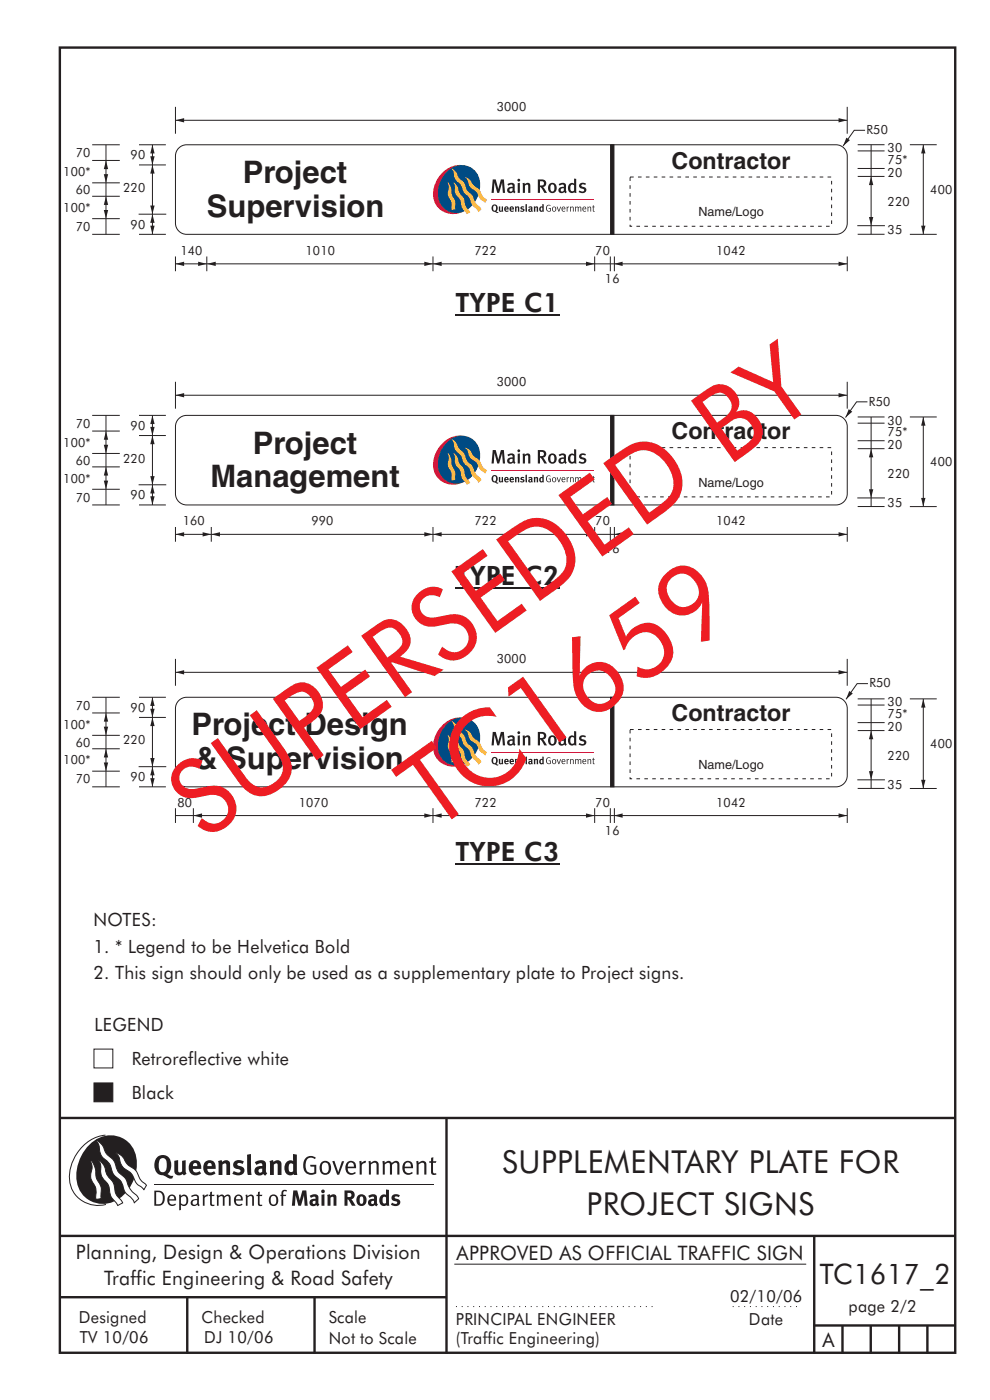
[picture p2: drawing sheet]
<svg xmlns="http://www.w3.org/2000/svg" width="210mm" height="297mm" viewBox="0 0 210 297" stroke-linecap="round" stroke-linejoin="round" font-family="sans-serif">
<path d="M96.6 66.9h22.1" fill="none" stroke="#231f20" stroke-width=".26"/>
<g fill="none" stroke="#231f20" stroke-width=".51">
<path d="M12.7 10.1h189.9v276.9h-189.9zM12.7 237.2h190M94.7 237.1v50.1M12.7 262.2h190.1M12.7 275.2h82M39.7 275.2v12M66.7 275.2v12M172.7 262.2v25M172.5 281.2h30M178.7 281.2v6M184.7 281.2v6M190.7 281.2v6"/>
<path d="M196.7 281.2v6"/>
</g>
<path d="M96.7 277.2h41.8M155.4 277.2h14" fill="none" stroke="#231f20" stroke-width=".21" stroke-dasharray=".2 1" stroke-linecap="butt"/>
<path d="M96.4 268.2h74.6" fill="none" stroke="#231f20" stroke-width=".21"/>
<g fill="#231f20">
<path d="M64.9 245.6a1.61 1.61 0 0 1 2.1 0l-.2 .3a1.17 1.17 0 0 0-1.4-.2 1.17 1.17 0 0 0-.6 1.3 1.42 1.42 0 0 0 1.2 1.8l.7-.1v-1.2h-.8l-.1-.4h1.3v1.8a1.82 1.82 0 0 1-2.2 0 1.82 1.82 0 0 1-.6-2.1l.2-.7z" fill-rule="evenodd"/>
<path d="M68.2 246.5a1.77 1.77 0 0 0 .4 2.7 1.39 1.39 0 0 0 1.4-.5 1.39 1.39 0 0 0 .2-1.5 1.19 1.19 0 0 0-2-.7zM68.5 246.8a.83 .83 0 0 1 1 .1 .83 .83 0 0 1 .2 .9 .75 .75 0 0 1-.6 1.1 .75 .75 0 0 1-.8-.9v-.9z" fill-rule="evenodd"/>
<path d="M70.5 246.3h.4l.8 2.4 .8-2.4h.5l-1.1 2.9h-.4z" fill-rule="evenodd"/>
<path d="M73.6 246.7a1.74 1.74 0 0 0 .5 2.5l.9-.1 .5-.2-.2-.3a.89 .89 0 0 1-1.1 .2 .89 .89 0 0 1-.4-1h1.7a1.15 1.15 0 0 0-.4-1.4 1.15 1.15 0 0 0-1.5 .3zM74 246.8a.67 .67 0 0 1 .8-.1 .67 .67 0 0 1 .3 .8h-1.3z" fill-rule="evenodd"/>
<path d="M76.2 246.4l.4-.1 .1 .4 .5-.4h.5l-.2 .5a.61 .61 0 0 0-.8 .6v1.8h-.4z" fill-rule="evenodd"/>
<path d="M78.1 246.4l.5-.1 .1 .4a.89 .89 0 0 1 .9-.4 .89 .89 0 0 1 .7 .7v2.2h-.4v-2.2l-.1-.2-.3-.1-.8 .3v2.2h-.4z" fill-rule="evenodd"/>
<path d="M81.1 246.4l.4-.1 .1 .4a.83 .83 0 0 1 .8-.4 .83 .83 0 0 1 .7 .4 .86 .86 0 0 1 .9-.4 .86 .86 0 0 1 .7 .7v2.2h-.4l-.1-2.4a.5 .5 0 0 0-.8 .1l-.2 .2v2.1h-.5v-2.3l-.4-.2-.7 .3v2.2h-.4z" fill-rule="evenodd"/>
<path d="M85.7 246.7a1.74 1.74 0 0 0 .5 2.5l.9-.1 .5-.2-.2-.3a.89 .89 0 0 1-1.1 .2 .89 .89 0 0 1-.4-1h1.7a1.15 1.15 0 0 0-.5-1.4 1.15 1.15 0 0 0-1.4 .3zM86 246.8a.67 .67 0 0 1 .9-.1 .67 .67 0 0 1 .3 .8h-1.3z" fill-rule="evenodd"/>
<path d="M88.3 246.4l.4-.1 .1 .4a.89 .89 0 0 1 .9-.4 .89 .89 0 0 1 .7 .7v2.2h-.4v-2.2l-.1-.2-.3-.1-.8 .3v2.2h-.4z" fill-rule="evenodd"/>
<path d="M91.5 245.6l.4-.1v.8h.7l-.2 .4h-.5v2.1l.1 .1h.5l.1 .3a.71 .71 0 0 1-1.2-.6v-1.9h-.3v-.4h.3z" fill-rule="evenodd"/>
<path d="M37 246.3l.8-.2v2a.46 .46 0 0 0 .2 .6 .46 .46 0 0 0 .6-.2v-2.2l.8-.2v2.4l.2 .5-.6 .3-.2-.3a1.03 1.03 0 0 1-1.2 .3 1.03 1.03 0 0 1-.6-1.1z" fill-rule="evenodd"/>
<path d="M40.4 246.5a1.64 1.64 0 0 0 0 2.3 1.64 1.64 0 0 0 2.3 .1l-.4-.4a.78 .78 0 0 1-.9 .2 .78 .78 0 0 1-.5-.7h1.8a1.37 1.37 0 0 0-.6-1.7 1.37 1.37 0 0 0-1.7 .2zM41 246.9a.48 .48 0 0 1 .7-.1 .48 .48 0 0 1 .2 .6h-1z" fill-rule="evenodd"/>
<path d="M43.5 246.5a1.65 1.65 0 0 0-.2 2 1.65 1.65 0 0 0 1.9 .7l.5-.3-.3-.4a.78 .78 0 0 1-.9 .3 .78 .78 0 0 1-.5-.8h1.8a1.37 1.37 0 0 0-.6-1.7 1.37 1.37 0 0 0-1.7 .2zM44.1 246.9a.48 .48 0 0 1 .6-.1 .48 .48 0 0 1 .2 .6h-.9z" fill-rule="evenodd"/>
<path d="M46.3 246.3l.7-.2 .1 .4a.95 .95 0 0 1 1-.3 .95 .95 0 0 1 .7 .8v2.3h-.8v-2.3l-.3-.2-.5 .3v2.2h-.8z" fill-rule="evenodd"/>
<path d="M49.7 246.5a1.73 1.73 0 0 1 2-.1l-.2 .5-.6-.2a.42 .42 0 0 0-.6 .3l.2 .2a1.23 1.23 0 0 1 1.4 1.1 1.47 1.47 0 0 1-2.3 .9l-.3-.2 .3-.6 .7 .3a.47 .47 0 0 0 .7-.3 .87 .87 0 0 0-1-.5l-.4-.2-.1-.4z" fill-rule="evenodd"/>
<path d="M54.1 246.5l.3 .6 .3-.2a.62 .62 0 0 1 .9 .1v.4a1.21 1.21 0 0 0-1.3 .3 1.21 1.21 0 0 0-.2 1.3 1.19 1.19 0 0 0 1.7 0l.5 .4 .4-.5-.3-.3v-1.4a.96 .96 0 0 0-1.3-1.1zM55 248l.6-.1v.7a.43 .43 0 0 1-.6 .1 .43 .43 0 0 1 0-.7z" fill-rule="evenodd"/>
<path d="M57.2 246.3l.7-.2 .1 .4a.95 .95 0 0 1 1-.3 .95 .95 0 0 1 .7 .8v2.3h-.8v-2.3l-.3-.2-.5 .3v2.2h-.8z" fill-rule="evenodd"/>
<path d="M62.2 244.8v1.5a1.29 1.29 0 0 0-1.4 .2 1.29 1.29 0 0 0-.5 1.3 1.24 1.24 0 0 0 .5 1.3 1.24 1.24 0 0 0 1.5 0l.1 .2h.7l-.1-4.4zM61.5 246.9l.4-.1 .3 .2v1.5l-.3 .1a.48 .48 0 0 1-.6-.4 1.52 1.52 0 0 1 .2-1.3z" fill-rule="evenodd"/>
<path d="M52.4 245l.8-.2 .2 4.5h-.8l-.1-.2z" fill-rule="evenodd"/>
</g>
<path d="M22.4 240.8a9 9 0 0 0-7.4 10.9 6.2 6.2 0 0 0 7.5 3.8M32.7 251.4h59.4" fill="none" stroke="#231f20" stroke-width=".21"/>
<path d="M19.1 242.7a5.7 5.7 0 0 1 6.5-1.4 5.7 5.7 0 0 1 3.4 5.7 8.6 8.6 0 0 1-6.2 8.3 5.7 5.7 0 0 1-6.5-7 9.9 9.9 0 0 1 2.8-5.6z" fill-rule="evenodd" fill="#231f20"/>
<path d="M24.4 244.5a3.1 3.1 0 0 1 2.3 2.2l.8 .7a3.2 3.2 0 0 1 2 2.4l.4 .6 1.2 1.1-.6 .9-.2-.3a3.5 3.5 0 0 1-1.9-2.1 3.8 3.8 0 0 0-2.1-2.2 3.5 3.5 0 0 1-1-2.2zM20.4 241.9a3.4 3.4 0 0 1 1.9 2.4l.7 .9a3.3 3.3 0 0 1 1.7 2.6 4.4 4.4 0 0 0 1.7 2l.3 .3a6.1 6.1 0 0 0 2.5 3.7l.2 .5-.9 .9a6.1 6.1 0 0 0-1.9-2.3l-.4-.7a3.6 3.6 0 0 0-1.9-2.8l-.6-1a3.6 3.6 0 0 0-1.9-2.8 3.7 3.7 0 0 1-.8-2.4zM21 246.1a3.4 3.4 0 0 1 1.5 2.7l.6 1a3.8 3.8 0 0 1 1.4 3.1l.3 .7 1.2 1.6-1 .5-.5-.7a3.2 3.2 0 0 1-1.3-2.8 4.3 4.3 0 0 0-1.4-2.2 4.7 4.7 0 0 1-.5-3zM19.2 246.1a5.1 5.1 0 0 1 1.2 3.7l.3 .7a3.1 3.1 0 0 1 .7 2.9l.1 .9-1.1 .2-.1-.8a3.5 3.5 0 0 0-.9-3.3 3.6 3.6 0 0 1 .1-2.5z" fill-rule="evenodd" fill="#fff" stroke="#231f20" stroke-width=".21"/>
<g fill="#231f20">
<path d="M33.4 245.5a2.51 2.51 0 0 0 .4 3.7l.8 .1a2.78 2.78 0 0 0 2 .7l.2-.6h-.6l-.7-.3a2.56 2.56 0 0 0 0-3.8 1.83 1.83 0 0 0-2.1 .2zM34 245.8a.87 .87 0 0 1 1 .1 .87 .87 0 0 1 .4 .9v.4a1.17 1.17 0 0 1-.9 1.5l-.3-.1a2.38 2.38 0 0 1-.2-2.8z" fill-rule="evenodd"/>
<path d="M33.1 252.9v2.6a1.12 1.12 0 0 0 1.2-.3 1.12 1.12 0 0 0 .2-1.2l-.1-.5-.3-.5zM32.7 252.6h1.1a1.67 1.67 0 0 1 1.2 1.6 1.67 1.67 0 0 1-1.3 1.6h-1zM36.1 253.9l-.2 .5h1.1a.55 .55 0 0 0-.3-.6 .55 .55 0 0 0-.6 .1zM35.8 253.7a.95 .95 0 0 1 1.2-.1 .95 .95 0 0 1 .4 1.1h-1.5a.72 .72 0 0 0 .4 .8 .72 .72 0 0 0 .9-.2l.1 .3a1.15 1.15 0 0 1-1.5 0 1.15 1.15 0 0 1-.2-1.5zM38.4 254.1v1.1a.7 .7 0 0 0 .9 .2 .7 .7 0 0 0 .2-.9 .61 .61 0 0 0-.4-.7 .61 .61 0 0 0-.7 .3zM38 253.5l.3-.1 .1 .4a.95 .95 0 0 1 1.2-.2 .95 .95 0 0 1 .3 1.2 .92 .92 0 0 1-.5 .9 .92 .92 0 0 1-1-.1v1.1l-.4 .1zM40.9 254.8a.5 .5 0 0 0 .2 .8 .5 .5 0 0 0 .7-.4v-.6zM40.5 253.7a1 1 0 0 1 1.7 .3v1.4l.2 .2-.2 .3-.3-.4a.78 .78 0 0 1-1.4 0 .78 .78 0 0 1 .8-1.1h.5a.58 .58 0 0 0-.3-.7 .58 .58 0 0 0-.7 .2zM43 253.5l.3-.1 .1 .4 .3-.3 .5-.1-.2 .4a.52 .52 0 0 0-.6 .5v1.5h-.4zM44.6 252.9l.4-.1-.1 .7h.6l-.1 .2h-.5v1.5a.35 .35 0 0 0 .6 .3v.3a.57 .57 0 0 1-.6 .1 .57 .57 0 0 1-.3-.6v-1.6h-.3v-.2h.3zM45.9 253.5l.4-.1 .1 .4 .2-.2a.64 .64 0 0 1 1 .2 .7 .7 0 0 1 .8-.4 .7 .7 0 0 1 .5 .6v1.8h-.4v-1.7l-.2-.4-.7 .4v1.7h-.3v-1.7a.38 .38 0 0 0-.3-.4 .38 .38 0 0 0-.5 .2l-.1 .2v1.7h-.4zM50.2 253.9l-.2 .5h1.1a.55 .55 0 0 0-.2-.6 .55 .55 0 0 0-.7 .1zM49.9 253.7a.95 .95 0 0 1 1.2-.1 .95 .95 0 0 1 .4 1.1h-1.5a.72 .72 0 0 0 .4 .8 .72 .72 0 0 0 .9-.2l.1 .3a1.15 1.15 0 0 1-1.5 0 1.15 1.15 0 0 1-.2-1.5zM52.1 253.5l.3-.1 .1 .4a.72 .72 0 0 1 .8-.4 .72 .72 0 0 1 .6 .6v1.8h-.4v-1.6a.45 .45 0 0 0-.3-.5 .45 .45 0 0 0-.5 .2l-.2 .2v1.7h-.3zM54.7 252.9l.4-.1v.7h.6l-.1 .2h-.5v1.5a.35 .35 0 0 0 .5 .3v.3a.57 .57 0 0 1-.6 .1 .57 .57 0 0 1-.3-.6v-1.6h-.3v-.2h.3zM57.6 253.8l-.2 .8a.65 .65 0 0 0 .3 .8 .65 .65 0 0 0 .8-.2l.1-.1a.93 .93 0 0 0-.7-1.4zM57.3 253.7a1.12 1.12 0 0 1 1.4 0 1.12 1.12 0 0 1 .2 1.5 1.01 1.01 0 0 1-1.2 .6 1.01 1.01 0 0 1-.7-1.2zM59.9 252.6l.5-.2 .5 .1-.2 .3-.3-.1-.3 .2v.6h.6l-.1 .2h-.5v2.1h-.4v-2.1h-.2v-.2h.2zM62.2 252.5l-.3 3.3h.7l.1-2.3 .6 2.3h.5l.7-2.3 .1 2.3h.7l-.3-3.3h-.9l-.5 2.2-.5-2.2zM65.7 253.7l.3 .4a.51 .51 0 0 1 .5-.3 .51 .51 0 0 1 .4 .4v.1a.88 .88 0 0 0-1.1 .3 .88 .88 0 0 0 .2 1.2 .9 .9 0 0 0 1.1-.2l.3 .3 .4-.4-.3-.3v-1a.87 .87 0 0 0-.4-.9 .87 .87 0 0 0-1 .2zM66.4 254.8l.5-.1v.6l-.1 .1h-.3l-.2-.2zM68.2 253.4v2.4h.6v-2.5zM68.1 252.7a.4 .4 0 0 0 .8 0 .4 .4 0 0 0-.8 0zM69.4 253.5l.1 2.3h.6v-1.7a.33 .33 0 0 1 .4-.2 .33 .33 0 0 1 .2 .3v1.6h.7v-1.8a.75 .75 0 0 0-.6-.6 .75 .75 0 0 0-.8 .2v-.3zM73.1 252.5v3.3h.6v-1.4l.3 .3 .7 1.1h.7l-.9-1.4a.94 .94 0 0 0 .7-1 .94 .94 0 0 0-.9-.9zM73.7 253.1a.51 .51 0 0 1 .7 .1 .51 .51 0 0 1-.1 .7h-.6zM75.9 253.7a1.19 1.19 0 0 0-.1 1.7 1.19 1.19 0 0 0 1.7 0 1.19 1.19 0 0 0 0-1.6 1.19 1.19 0 0 0-1.6-.1zM76.5 253.9l.2-.1a.99 .99 0 0 1 0 1.6 1.06 1.06 0 0 1-.2-1.5zM78.1 253.7l.3 .4a.51 .51 0 0 1 .5-.3 .51 .51 0 0 1 .4 .4v.1a.88 .88 0 0 0-1.1 .3 .88 .88 0 0 0 .2 1.2 .9 .9 0 0 0 1.1-.2l.3 .3 .4-.4-.2-.3v-1a.87 .87 0 0 0-.5-.9 .87 .87 0 0 0-1 .2zM78.9 254.8l.4-.1v.6l-.1 .1h-.3l-.2-.2zM81.9 252.3v1.2a1.2 1.2 0 0 0-1.4 .6 1.2 1.2 0 0 0 .2 1.4l.5 .3 .8-.1v.1h.6l-.1-3.4zM81.4 253.9l.5 .1-.1 1.2a.46 .46 0 0 1-.5 0 .46 .46 0 0 1-.2-.6zM83.3 253.5a.79 .79 0 0 0-.2 1 .79 .79 0 0 0 1 .4 .33 .33 0 0 1 0 .5 .33 .33 0 0 1-.5-.1l-.5-.2-.2 .5a1.15 1.15 0 0 0 1.2 .3 1.15 1.15 0 0 0 .8-1 1.49 1.49 0 0 0-1.2-.8 .4 .4 0 0 1 .3-.3 .4 .4 0 0 1 .4 .1l.2 .1 .2-.4a1.47 1.47 0 0 0-1.5-.1z" fill-rule="evenodd"/>
</g>
<path d="M19.9 222.6h4v4h-4z" fill-rule="evenodd" fill="#fff" stroke="#231f20" stroke-width=".21"/>
<path d="M19.9 229.7h4v4h-4z" fill-rule="evenodd" fill="#231f20" stroke="#231f20" stroke-width=".21"/>
<path d="M96.6 124.8h22.1M96.6 183.2h22.1" fill="none" stroke="#231f20" stroke-width=".26"/>
<path d="M37.2 22.7v5.7M37.2 25.5h142.5M179.7 22.7v5.7" fill="none" stroke="#231f20" stroke-width=".21"/>
<g fill="#231f20">
<path d="M37.2 25.5l1.9-.4v.9z"/>
<path d="M177.9 25.1l1.8 .4-1.8 .5z"/>
</g>
<path d="M37.2 56h6.7M37.2 54.4v3.1" fill="none" stroke="#231f20" stroke-width=".21"/>
<g fill="#231f20">
<path d="M42 55.5l1.9 .5-1.9 .4z"/>
<path d="M37.2 56l1.9-.5v.9z"/>
</g>
<path d="M43.9 54.4v3.1" fill="none" stroke="#231f20" stroke-width=".21"/>
<path d="M37.7 31.6a2.37 2.37 0 0 1 1.9-.9h137.7a2.38 2.38 0 0 1 2.4 2.4v14.2a2.38 2.38 0 0 1-2.4 2.4h-137.7a2.38 2.38 0 0 1-2.4-2.4v-14.2l.1-.6z" fill-rule="evenodd" fill="#fff" stroke="#231f20" stroke-width=".21"/>
<path d="M93.6 36.9a4.6 4.6 0 0 1 7.8 .7 6.1 6.1 0 0 1-5.2 7.8 4.3 4.3 0 0 1-4.1-6l.9-1.7z" fill-rule="evenodd" fill="#cd0d40"/>
<path d="M94.6 36.6a4 4 0 0 1 4.8-1.3 4 4 0 0 1 2.5 4.3 5.6 5.6 0 0 1-5.4 5.6 4.1 4.1 0 0 1-3.5-5.4 6.9 6.9 0 0 1 1.6-3.2z" fill-rule="evenodd" fill="#004b84"/>
<path d="M98.7 37.6a2.55 2.55 0 0 1 1.7 1.7l.3 .2a2.6 2.6 0 0 1 1.6 1.9l1 1-.4 .7-.1-.1a2.92 2.92 0 0 1-1.5-2l-.5-.5a2.76 2.76 0 0 1-1.7-2.4zM95.8 35.8a2.83 2.83 0 0 1 1.5 1.9l.2 .3a2.61 2.61 0 0 1 1.4 2l.4 .6a2.83 2.83 0 0 1 1.4 2.1l1.4 1.7-.6 .6-.5-.7a2.6 2.6 0 0 1-1.3-2.1l-.4-.6a2.58 2.58 0 0 1-1.4-2l-.4-.6a2.8 2.8 0 0 1-1.3-2.6zM95 38.7a3.5 3.5 0 0 1 .8 2.6l.2 .3a2.58 2.58 0 0 1 .5 2.4l.1 .4-.8 .1-.1-.4a2.47 2.47 0 0 0-.5-2.3l-.2-.7a4.2 4.2 0 0 0 0-2.4zM96.2 38.7a2.77 2.77 0 0 1 1.2 2.1l.2 .3a2.6 2.6 0 0 1 1 2.3l.3 .6 .8 1-.7 .4-.2-.4a2.59 2.59 0 0 1-1.1-2.2l-.3-.7a2.29 2.29 0 0 1-.9-2.3z" fill-rule="evenodd" fill="#fcb828"/>
<path d="M104.3 42.3h21.8" fill="none" stroke="#cd0d40" stroke-width=".21"/>
<g fill="#231f20">
<path d="M104.5 38.1h.7l.5 2.1 .6-2.1h.6l.2 2.8h-.4l-.2-2.2-.6 2.2h-.4l-.6-2.2-.2 2.2h-.4z" fill-rule="evenodd"/>
<path d="M108.1 40.1l.6-.2v.5l-.2 .2h-.3zM107.6 39.1l.2 .3 .8-.2 .1 .4a.81 .81 0 0 0-.9 .2 .81 .81 0 0 0-.1 1l.6 .2 .5-.3 .3 .3 .3-.3-.2-.2v-.9a.75 .75 0 0 0-.4-.8 .75 .75 0 0 0-.9 .1z" fill-rule="evenodd"/>
<path d="M109.7 38.2a.3 .3 0 0 1 .6 0 .3 .3 0 0 1-.6 0zM109.8 38.9l.5-.1v2.1h-.5z" fill-rule="evenodd"/>
<path d="M110.8 38.9l.4-.1 .1 .3 .4-.3a.55 .55 0 0 1 .8 .6v1.5h-.5v-1.6l-.2-.1-.4 .2v1.5h-.5z" fill-rule="evenodd"/>
<path d="M114.5 38.5h.6a.52 .52 0 0 1 .2 .7 .52 .52 0 0 1-.8 .1zM114.1 38.1v2.8h.4v-1.2l.4 .2 .6 1h.5l-.8-1.2a.81 .81 0 0 0 .7-.9 .81 .81 0 0 0-1-.7z" fill-rule="evenodd"/>
<path d="M117 39.2l.2-.1a.88 .88 0 0 1 0 1.5l-.3-.1-.1-.3v-.7zM116.6 39a1.07 1.07 0 0 0-.3 1.4 1.07 1.07 0 0 0 1.4 .4 1.07 1.07 0 0 0 .3-1.5 1.07 1.07 0 0 0-1.4-.3z" fill-rule="evenodd"/>
<path d="M119 40.1l.6-.2v.5l-.2 .2h-.3zM118.5 39.1l.2 .3 .8-.2 .1 .4a.81 .81 0 0 0-.9 .2 .81 .81 0 0 0-.1 1l.5 .2 .6-.3 .3 .3 .2-.3-.1-.2v-.9a.75 .75 0 0 0-.4-.8 .75 .75 0 0 0-.9 .1z" fill-rule="evenodd"/>
<path d="M123 38.9l.6-.1 .7 .1-.2 .4-.5-.2-.2 .1v.3l.2 .1a.72 .72 0 0 1 .8 .9 .72 .72 0 0 1-1.1 .4l-.6-.2 .2-.3 .9 .2 .1-.4-.3-.1a.64 .64 0 0 1-.7-.4 .64 .64 0 0 1 .1-.8z" fill-rule="evenodd"/>
<path d="M121.2 39.2l.6 .1v1.1l-.2 .2a.4 .4 0 0 1-.6-.4v-.6zM121.8 37.9v1.1l-.1-.1a.87 .87 0 0 0-.9 .1 .87 .87 0 0 0-.3 .9 .85 .85 0 0 0 .3 .9 .85 .85 0 0 0 1 0l.1 .1h.4l-.1-2.9z" fill-rule="evenodd"/>
<path d="M116.1 43.6l.3-.2 .4 .2-.1 .1a.57 .57 0 0 0-.7 .3 .57 .57 0 0 0 .3 .7h.4v-.4h-.3v-.2h.4v.7a.73 .73 0 0 1-.9-.2 .73 .73 0 0 1 .2-1z" fill-rule="evenodd"/>
<path d="M117.1 44.4a.5 .5 0 0 0 1 0 .5 .5 0 0 0-1 0zM117.4 44a.36 .36 0 0 1 .4 .4 .36 .36 0 0 1-.5 .3z" fill-rule="evenodd"/>
<path d="M118.1 43.8h.2l.2 .9 .3-.9h.2l-.4 1.1h-.1z" fill-rule="evenodd"/>
<path d="M119.2 44a.53 .53 0 0 0 0 .7 .53 .53 0 0 0 .7 .1l-.4-.1-.2-.3h.6a.42 .42 0 0 0-.1-.5 .42 .42 0 0 0-.6 .1zM119.4 44h.2l.2 .3h-.5z" fill-rule="evenodd"/>
<path d="M120.2 43.9l.1-.1 .1 .2 .3-.2-.3 .3v.8h-.2z" fill-rule="evenodd"/>
<path d="M120.9 43.9l.1-.1 .1 .2 .3-.2 .3 .2v.9h-.2v-.8l-.1-.1-.3 .1v.8h-.2z" fill-rule="evenodd"/>
<path d="M122 43.9l.1-.1 .1 .2 .3-.2 .2 .2 .5-.1 .1 1h-.2v-.8l-.1-.1-.3 .1v.8h-.1v-.8l-.2-.1-.2 .1v.8h-.2z" fill-rule="evenodd"/>
<path d="M123.7 44a.53 .53 0 0 0-.1 .7 .53 .53 0 0 0 .7 .1l-.4-.1-.2-.3h.7a.42 .42 0 0 0-.2-.5 .42 .42 0 0 0-.5 .1zM123.8 44h.3l.1 .3h-.5z" fill-rule="evenodd"/>
<path d="M124.6 43.9l.2-.1v.2l.3-.2 .3 .2v.9h-.2v-.8l-.1-.1-.3 .1v.8h-.2z" fill-rule="evenodd"/>
<path d="M125.8 43.6l.1-.1v.3h.3l-.3 .2v.6l.2 .2v.1l-.3-.1v-.8h-.2z" fill-rule="evenodd"/>
<path d="M104.4 43.6a.87 .87 0 0 0-.1 .9 .87 .87 0 0 0 .8 .5l.6 .2v-.2l-.4-.2a.79 .79 0 0 0 .3-.9 .79 .79 0 0 0-1-.5zM104.8 43.6a.53 .53 0 0 1 .5 .5 .53 .53 0 0 1-.5 .6l-.2-.5z" fill-rule="evenodd"/>
<path d="M105.8 43.8h.3l.1 .9 .2-.1v-.8h.3l.1 1a.79 .79 0 0 1-1-.1z" fill-rule="evenodd"/>
<path d="M107.1 43.9a.6 .6 0 0 0 0 .9 .6 .6 0 0 0 .8 0l-.1-.2-.4 .1-.1-.3h.6a.51 .51 0 0 0-.2-.5 .51 .51 0 0 0-.6 0zM107.3 44h.2l.1 .2h-.3z" fill-rule="evenodd"/>
<path d="M108.2 43.9a.6 .6 0 0 0 0 .9 .6 .6 0 0 0 .8 0l-.1-.2-.4 .1-.1-.3h.6a.51 .51 0 0 0-.2-.5 .51 .51 0 0 0-.6 0zM108.4 44h.2l.1 .2h-.3z" fill-rule="evenodd"/>
<path d="M109.2 43.8h.3v.1a.35 .35 0 0 1 .4-.1 .35 .35 0 0 1 .2 .3v.8h-.2l-.1-.9-.2 .1v.8h-.3z" fill-rule="evenodd"/>
<path d="M110.4 43.9l.4-.1 .4 .1-.1 .2h-.4a.46 .46 0 0 1 .5 .3 .46 .46 0 0 1-.2 .5l-.7-.1 .1-.2 .4 .1 .2-.1a.55 .55 0 0 1-.6-.7z" fill-rule="evenodd"/>
<path d="M112.1 43.9l.1 .2 .4-.1 .1 .2-.4 .1a.38 .38 0 0 0-.2 .5 .38 .38 0 0 0 .6 0l.2 .2 .1-.2-.1-.6a.48 .48 0 0 0-.3-.5 .48 .48 0 0 0-.5 .2zM112.4 44.5l.2-.1v.3h-.2z" fill-rule="evenodd"/>
<path d="M113.2 43.8h.3v.1a.35 .35 0 0 1 .4-.1 .35 .35 0 0 1 .2 .3v.8h-.3v-.9l-.3 .1v.8h-.3z" fill-rule="evenodd"/>
<path d="M115 43.3v.5a.53 .53 0 0 0-.6 .6 .53 .53 0 0 0 .7 .4l.3 .1-.1-1.6zM114.8 44.1h.2v.6l-.3-.1z" fill-rule="evenodd"/>
<path d="M111.5 43.3h.3v1.6h-.3z" fill-rule="evenodd"/>
</g>
<path d="M129.5 30.7h.7v19h-.7z" fill-rule="evenodd" fill="#231f20" stroke="#231f20" stroke-width=".21"/>
<path d="M133.7 37.6h42.7v10.4h-42.7z" fill="none" stroke="#231f20" stroke-width=".21" stroke-dasharray=".8 .9" stroke-linecap="butt"/>
<path d="M181.9 35.7h5.8M181.9 37.4h5.7M184.8 37.4v12.3M181.9 49.7h5.7" fill="none" stroke="#231f20" stroke-width=".21"/>
<g fill="#231f20">
<path d="M184.3 46h.9l-.4 1.9z"/>
<path d="M184.8 37.4l.4 1.9h-.9z"/>
</g>
<path d="M181.9 30.7h5.7M181.9 32h5.7M184.8 30.7v6.7M193 30.7h5.7M43.9 56h47.9M91.8 54.4v3.1M181.9 47.9h5.8M193 49.7h5.7" fill="none" stroke="#231f20" stroke-width=".21"/>
<g fill="#231f20">
<path d="M43.9 56l1.9-.5v.9z"/>
<path d="M90 55.5l1.8 .5-1.8 .4z"/>
</g>
<path d="M91.8 56h34.3" fill="none" stroke="#231f20" stroke-width=".21"/>
<g fill="#231f20">
<path d="M124.3 55.5l1.8 .5-1.8 .4z"/>
<path d="M91.8 56l1.9-.5v.9z"/>
</g>
<path d="M129.5 56h50.2" fill="none" stroke="#231f20" stroke-width=".21"/>
<g fill="#231f20">
<path d="M130.2 56l1.9-.5v.9z"/>
<path d="M177.9 55.5l1.8 .5-1.8 .4z"/>
</g>
<path d="M195.9 30.7v19" fill="none" stroke="#231f20" stroke-width=".21"/>
<g fill="#231f20">
<path d="M195.4 47.9h.9l-.4 1.8z"/>
<path d="M195.9 30.7l.4 1.9h-.9z"/>
</g>
<path d="M29.5 30.7h5.7M29.5 35h5.7M29.4 45.4h5.9M29.5 49.7h5.7M32.3 45.4v4.3" fill="none" stroke="#231f20" stroke-width=".21"/>
<g fill="#231f20">
<path d="M32.3 45.4l.5 1.9h-.9z"/>
<path d="M31.9 47.9h.9l-.5 1.8z"/>
</g>
<path d="M32.3 30.7v4.3" fill="none" stroke="#231f20" stroke-width=".21"/>
<g fill="#231f20">
<path d="M32.3 30.7l.5 1.9h-.9z"/>
<path d="M31.9 33.1h.9l-.5 1.9z"/>
</g>
<path d="M32.3 35v10.4" fill="none" stroke="#231f20" stroke-width=".21"/>
<g fill="#231f20">
<path d="M32.3 35l.5 1.8h-.9z"/>
<path d="M31.9 43.6h.9l-.5 1.8z"/>
</g>
<path d="M22.5 41.6v8.1" fill="none" stroke="#231f20" stroke-width=".21"/>
<g fill="#231f20">
<path d="M22 44.5h.9l-.4 1.9z"/>
<path d="M22.5 41.6l.4 1.9h-.9z"/>
</g>
<path d="M19.6 38.8h5.8M22.5 34v7.6M19.6 46.4h5.8M19.6 49.7h5.8M19.6 41.6h5.8" fill="none" stroke="#231f20" stroke-width=".21"/>
<g fill="#231f20">
<path d="M22 37h.9l-.4 1.8z"/>
<path d="M22.5 34l.4 1.9h-.9z"/>
</g>
<path d="M19.6 30.7h5.8M19.6 34h5.8M22.5 30.7v3.3M183.5 27.6h-2.3l-2.4 3.4M126.1 56h3.4M126.1 54.4v3.1M129.5 54.4v3.1M130.3 54.4v3.1M179.7 54.4v3.1" fill="none" stroke="#231f20" stroke-width=".21"/>
<path d="M179.5 29.2l.8 .5-1.5 1.3z" fill="#231f20"/>
<path d="M38.1 148.4l1-.4 .5-.1h137.7a2.38 2.38 0 0 1 2.4 2.4v14.2a2.38 2.38 0 0 1-2.4 2.4h-137.7a2.38 2.38 0 0 1-2.4-2.4v-14.2a2.37 2.37 0 0 1 .9-1.9z" fill-rule="evenodd" fill="#fff" stroke="#231f20" stroke-width=".21"/>
<path d="M93.6 154.1a4.6 4.6 0 0 1 7.8 .7 6.1 6.1 0 0 1-5.2 7.8 4.3 4.3 0 0 1-4.1-6l.9-1.7z" fill-rule="evenodd" fill="#cd0d40"/>
<path d="M94.6 153.8a4 4 0 0 1 4.8-1.3 4 4 0 0 1 2.5 4.3 5.6 5.6 0 0 1-5.4 5.6 4.1 4.1 0 0 1-3.5-5.4 6.9 6.9 0 0 1 1.6-3.2z" fill-rule="evenodd" fill="#004b84"/>
<path d="M98.7 154.8a2.55 2.55 0 0 1 1.7 1.7l.3 .2a2.6 2.6 0 0 1 1.6 1.9l1 1-.4 .7-.1-.1a2.92 2.92 0 0 1-1.5-2l-.5-.5a2.76 2.76 0 0 1-1.7-2.4zM95.8 153a2.83 2.83 0 0 1 1.5 1.9l.2 .3a2.61 2.61 0 0 1 1.4 2l.4 .6a2.83 2.83 0 0 1 1.4 2.1l1.4 1.7-.6 .6-.5-.7a2.6 2.6 0 0 1-1.3-2l-.4-.7a2.58 2.58 0 0 1-1.4-2l-.4-.6a2.8 2.8 0 0 1-1.3-2.6zM95 155.9a3.5 3.5 0 0 1 .8 2.6l.2 .3a2.58 2.58 0 0 1 .5 2.4l.1 .4-.8 .1-.1-.4a2.47 2.47 0 0 0-.5-2.3l-.2-.7a4.2 4.2 0 0 0 0-2.4zM96.2 155.9a2.78 2.78 0 0 1 1.2 2.1l.2 .3a2.6 2.6 0 0 1 1 2.3l.3 .6 .8 1.1-.7 .3-.2-.4a2.59 2.59 0 0 1-1.1-2.2l-.3-.7a2.29 2.29 0 0 1-.9-2.3z" fill-rule="evenodd" fill="#fcb828"/>
<path d="M104.3 159.6h21.8" fill="none" stroke="#cd0d40" stroke-width=".21"/>
<g fill="#231f20">
<path d="M104.5 155.3h.7l.5 2.1 .6-2.1h.6l.2 2.8h-.4l-.2-2.2-.6 2.2h-.4l-.6-2.2-.2 2.2h-.4z" fill-rule="evenodd"/>
<path d="M108.1 157.3l.6-.2v.5l-.2 .2h-.3zM107.6 156.3l.2 .3 .8-.2 .1 .4a.81 .81 0 0 0-.9 .3 .81 .81 0 0 0-.1 .9l.6 .2 .5-.3 .3 .3 .3-.3-.2-.2v-.9a.75 .75 0 0 0-.4-.8 .75 .75 0 0 0-.9 .1z" fill-rule="evenodd"/>
<path d="M109.7 155.4a.3 .3 0 0 1 .6 0 .3 .3 0 0 1-.6 0zM109.8 156.1l.5-.1v2.1h-.5z" fill-rule="evenodd"/>
<path d="M110.8 156.1l.4-.1 .1 .3 .4-.3a.55 .55 0 0 1 .8 .6v1.5h-.5v-1.6l-.2-.1-.4 .2v1.5h-.5z" fill-rule="evenodd"/>
<path d="M114.5 155.7h.6a.52 .52 0 0 1 .2 .7 .52 .52 0 0 1-.8 .2zM114.1 155.3v2.8h.4v-1.2l.4 .3 .6 .9h.5l-.8-1.2a.81 .81 0 0 0 .7-.9 .81 .81 0 0 0-1-.7z" fill-rule="evenodd"/>
<path d="M117 156.4l.2-.1a.88 .88 0 0 1 0 1.5l-.3-.1-.1-.3v-.7zM116.6 156.2a1.07 1.07 0 0 0-.3 1.4 1.07 1.07 0 0 0 1.4 .4 1.07 1.07 0 0 0 .3-1.5 1.07 1.07 0 0 0-1.4-.3z" fill-rule="evenodd"/>
<path d="M119 157.3l.6-.2v.5l-.2 .2h-.3zM118.5 156.3l.2 .3 .8-.2 .1 .4a.81 .81 0 0 0-.9 .3 .81 .81 0 0 0-.1 .9l.5 .2 .6-.3 .3 .3 .2-.3-.1-.2v-.9a.75 .75 0 0 0-.4-.8 .75 .75 0 0 0-.9 .1z" fill-rule="evenodd"/>
<path d="M123 156.2l.6-.2 .7 .2-.2 .3-.5-.2-.2 .1v.3l.2 .1a.72 .72 0 0 1 .8 .9 .72 .72 0 0 1-1.1 .5l-.6-.2 .2-.4 .9 .2 .1-.4-.3-.1a.64 .64 0 0 1-.7-.4 .64 .64 0 0 1 .1-.7z" fill-rule="evenodd"/>
<path d="M121.2 156.4l.6 .1v1.1l-.2 .2a.4 .4 0 0 1-.6-.4v-.6zM121.8 155.1v1.1l-.1-.1a.87 .87 0 0 0-.9 .1 .87 .87 0 0 0-.3 .9 .85 .85 0 0 0 .3 .9 .85 .85 0 0 0 1 0l.1 .1h.4l-.1-2.9z" fill-rule="evenodd"/>
<path d="M116.1 160.8l.3-.2 .4 .2-.1 .1a.57 .57 0 0 0-.7 .3 .57 .57 0 0 0 .3 .7h.4v-.4h-.3v-.2h.4v.7a.73 .73 0 0 1-.9-.2 .73 .73 0 0 1 .2-1z" fill-rule="evenodd"/>
<path d="M117.1 161.6a.5 .5 0 0 0 1 0 .5 .5 0 0 0-1 0zM117.4 161.2a.36 .36 0 0 1 .4 .4 .36 .36 0 0 1-.5 .3z" fill-rule="evenodd"/>
<path d="M118.1 161.1l.2-.1 .2 .9 .3-.8h.2l-.4 1h-.1z" fill-rule="evenodd"/>
<path d="M119.2 161.2a.53 .53 0 0 0 0 .7 .53 .53 0 0 0 .7 .1h-.4l-.2-.4h.6a.42 .42 0 0 0-.1-.5 .42 .42 0 0 0-.6 .1zM119.4 161.2h.2l.2 .3h-.5z" fill-rule="evenodd"/>
<path d="M120.2 161.1l.1-.1 .1 .2 .3-.2-.3 .3v.8h-.2z" fill-rule="evenodd"/>
<path d="M120.9 161.1l.1-.1 .1 .2 .3-.2 .3 .2v.9h-.2v-.8l-.1-.1-.3 .1v.8h-.2z" fill-rule="evenodd"/>
<path d="M122 161.1l.1-.1 .1 .2 .3-.2 .2 .2 .5-.1 .1 1h-.2v-.8l-.1-.1-.3 .1v.8h-.1v-.8l-.2-.1-.2 .1v.8h-.2z" fill-rule="evenodd"/>
<path d="M123.7 161.2a.53 .53 0 0 0-.1 .7 .53 .53 0 0 0 .7 .1h-.4l-.2-.4h.7a.42 .42 0 0 0-.2-.5 .42 .42 0 0 0-.5 .1zM123.8 161.2h.3l.1 .3h-.5z" fill-rule="evenodd"/>
<path d="M124.6 161.1l.2-.1v.2l.3-.2 .3 .2v.9h-.2v-.8l-.1-.1-.3 .1v.8h-.2z" fill-rule="evenodd"/>
<path d="M125.8 160.8l.1-.1v.4h.3l-.3 .1v.6l.2 .2v.1l-.3-.1v-.8h-.2z" fill-rule="evenodd"/>
<path d="M104.4 160.8a.87 .87 0 0 0-.1 .9 .87 .87 0 0 0 .8 .5l.6 .2v-.2l-.4-.1a.79 .79 0 0 0 .3-1 .79 .79 0 0 0-1-.5zM104.8 160.8a.53 .53 0 0 1 .5 .6 .53 .53 0 0 1-.5 .5l-.2-.5z" fill-rule="evenodd"/>
<path d="M105.8 161h.3l.1 .9 .2-.1v-.8h.3l.1 1a.79 .79 0 0 1-1-.1z" fill-rule="evenodd"/>
<path d="M107.1 161.1a.6 .6 0 0 0 0 .9 .6 .6 0 0 0 .8 0l-.1-.2-.4 .1-.1-.2h.6a.51 .51 0 0 0-.2-.6 .51 .51 0 0 0-.6 0zM107.3 161.3l.2-.1 .1 .2h-.3z" fill-rule="evenodd"/>
<path d="M108.2 161.1a.6 .6 0 0 0 0 .9 .6 .6 0 0 0 .8 0l-.1-.2-.4 .1-.1-.2h.6a.51 .51 0 0 0-.2-.6 .51 .51 0 0 0-.6 0zM108.4 161.3l.2-.1 .1 .2h-.3z" fill-rule="evenodd"/>
<path d="M109.2 161h.3v.1a.35 .35 0 0 1 .4-.1 .35 .35 0 0 1 .2 .3v.8h-.2l-.1-.9-.2 .1v.8h-.3z" fill-rule="evenodd"/>
<path d="M110.4 161.1l.4-.1 .4 .1-.1 .2h-.4a.46 .46 0 0 1 .5 .3 .46 .46 0 0 1-.2 .5l-.7-.1 .1-.2 .4 .1 .2-.1a.55 .55 0 0 1-.6-.7z" fill-rule="evenodd"/>
<path d="M112.1 161.1l.1 .2 .4-.1 .1 .2-.4 .1a.38 .38 0 0 0-.2 .5 .38 .38 0 0 0 .6 0l.2 .2 .1-.2-.1-.6a.48 .48 0 0 0-.3-.5 .48 .48 0 0 0-.5 .2zM112.4 161.7l.2-.1v.3h-.2z" fill-rule="evenodd"/>
<path d="M113.2 161h.3v.1a.35 .35 0 0 1 .4-.1 .35 .35 0 0 1 .2 .3v.8h-.3v-.9l-.3 .1v.8h-.3z" fill-rule="evenodd"/>
<path d="M115 160.5v.5a.53 .53 0 0 0-.6 .6 .53 .53 0 0 0 .7 .5h.3l-.1-1.6zM114.8 161.3h.2v.6l-.3-.1z" fill-rule="evenodd"/>
<path d="M111.5 160.6l.3-.1v1.6h-.3z" fill-rule="evenodd"/>
</g>
<path d="M129.5 147.9h.7v19h-.7z" fill-rule="evenodd" fill="#231f20" stroke="#231f20" stroke-width=".21"/>
<path d="M133.7 154.8h42.7v10.4h-42.7z" fill="none" stroke="#231f20" stroke-width=".21" stroke-dasharray=".8 .9" stroke-linecap="butt"/>
<path d="M29.5 147.9h5.7M29.5 152.2h5.7M29.4 162.6h5.9M29.5 166.9h5.7M32.3 162.6v4.3" fill="none" stroke="#231f20" stroke-width=".21"/>
<g fill="#231f20">
<path d="M32.3 162.6l.5 1.9h-.9z"/>
<path d="M31.9 165.1h.9l-.5 1.8z"/>
</g>
<path d="M32.3 147.9v4.3" fill="none" stroke="#231f20" stroke-width=".21"/>
<g fill="#231f20">
<path d="M32.3 147.9l.5 1.9h-.9z"/>
<path d="M31.9 150.4h.9l-.5 1.8z"/>
</g>
<path d="M32.3 152.2v10.4" fill="none" stroke="#231f20" stroke-width=".21"/>
<g fill="#231f20">
<path d="M32.3 152.2l.5 1.8h-.9z"/>
<path d="M31.9 160.8h.9l-.5 1.8z"/>
</g>
<path d="M22.5 158.8v8.1" fill="none" stroke="#231f20" stroke-width=".21"/>
<g fill="#231f20">
<path d="M22 161.8h.9l-.4 1.8z"/>
<path d="M22.5 158.8l.4 1.9h-.9z"/>
</g>
<path d="M19.6 158.8h5.8M19.6 156h5.8M22.5 151.2v7.6M19.6 163.6h5.8M19.6 166.9h5.8" fill="none" stroke="#231f20" stroke-width=".21"/>
<g fill="#231f20">
<path d="M22 154.2h.9l-.4 1.8z"/>
<path d="M22.5 151.2l.4 1.9h-.9z"/>
</g>
<path d="M37.2 139.8v5.7M179.7 139.8v5.7M19.6 147.9h5.8M19.6 151.2h5.8M22.5 147.9v3.3M37.2 142.6h142.5" fill="none" stroke="#231f20" stroke-width=".21"/>
<g fill="#231f20">
<path d="M37.2 142.6l1.9-.4v.9z"/>
<path d="M177.9 142.2l1.8 .4-1.8 .5z"/>
</g>
<path d="M184.1 145h-2.3l-2.3 3.4" fill="none" stroke="#231f20" stroke-width=".21"/>
<path d="M180.1 146.6l.8 .5-1.4 1.3z" fill="#231f20"/>
<path d="M37.2 173h54.6M37.2 171.5v3.1M41 171.5v3.1M91.8 171.5v3.1" fill="none" stroke="#231f20" stroke-width=".21"/>
<g fill="#231f20">
<path d="M41 173l1.9-.4v.9z"/>
<path d="M90 172.6l1.8 .4-1.8 .5z"/>
</g>
<path d="M91.8 173h34.3" fill="none" stroke="#231f20" stroke-width=".21"/>
<g fill="#231f20">
<path d="M124.3 172.6l1.8 .4-1.8 .5z"/>
<path d="M91.8 173l1.9-.4v.9z"/>
</g>
<path d="M129.5 173h50.2" fill="none" stroke="#231f20" stroke-width=".21"/>
<g fill="#231f20">
<path d="M130.2 173l1.9-.4v.9z"/>
<path d="M177.9 172.6l1.8 .4-1.8 .5z"/>
</g>
<path d="M181.9 153.3h5.8M181.9 155h5.7M184.8 155v12.3M126.1 173h3.4M126.1 171.5v3.1M129.5 171.5v3.1M130.3 171.5v3.1M179.7 171.5v3.1M181.9 167.3h5.7" fill="none" stroke="#231f20" stroke-width=".21"/>
<g fill="#231f20">
<path d="M184.3 163.6h.9l-.4 1.8z"/>
<path d="M184.8 155l.4 1.8h-.9z"/>
</g>
<path d="M181.9 148.3h5.7M181.9 149.6h5.7M184.8 148.3v6.7M193 148.3h5.7M195.9 148.3v19M181.9 165.4h5.8M193 167.3h5.7" fill="none" stroke="#231f20" stroke-width=".21"/>
<g fill="#231f20">
<path d="M195.4 165.4h.9l-.4 1.9z"/>
<path d="M195.9 148.3l.4 1.8h-.9z"/>
</g>
<path d="M38.1 88.6l1-.4 .5-.1h137.7a2.38 2.38 0 0 1 2.4 2.4v14.2a2.38 2.38 0 0 1-2.4 2.4h-137.7a2.38 2.38 0 0 1-2.4-2.4v-14.2a2.37 2.37 0 0 1 .9-1.9z" fill-rule="evenodd" fill="#fff" stroke="#231f20" stroke-width=".21"/>
<path d="M93.6 94.3a4.6 4.6 0 0 1 7.8 .7 6.1 6.1 0 0 1-5.2 7.8 4.3 4.3 0 0 1-4.1-6l.9-1.7z" fill-rule="evenodd" fill="#cd0d40"/>
<path d="M94.6 94a4 4 0 0 1 4.8-1.3 4 4 0 0 1 2.5 4.3 5.6 5.6 0 0 1-5.4 5.6 4.1 4.1 0 0 1-3.5-5.4 6.9 6.9 0 0 1 1.6-3.2z" fill-rule="evenodd" fill="#004b84"/>
<path d="M98.7 95a2.55 2.55 0 0 1 1.7 1.7l.3 .2a2.6 2.6 0 0 1 1.6 1.9l1 1-.4 .7-.1-.1a2.92 2.92 0 0 1-1.5-2l-.5-.5a2.76 2.76 0 0 1-1.7-2.4zM95.8 93.2a2.83 2.83 0 0 1 1.5 1.9l.2 .3a2.61 2.61 0 0 1 1.4 2l.4 .6a2.84 2.84 0 0 1 1.4 2.1l1.4 1.7-.6 .6-.5-.7a2.6 2.6 0 0 1-1.3-2l-.4-.7a2.58 2.58 0 0 1-1.4-2l-.4-.6a2.8 2.8 0 0 1-1.3-2.6zM95 96.1a3.5 3.5 0 0 1 .8 2.6l.2 .3a2.58 2.58 0 0 1 .5 2.4l.1 .4-.8 .1-.1-.4a2.47 2.47 0 0 0-.5-2.3l-.2-.7a4.2 4.2 0 0 0 0-2.4zM96.2 96.1a2.77 2.77 0 0 1 1.2 2.1l.2 .3a2.6 2.6 0 0 1 1 2.3l.3 .6 .8 1.1-.7 .3-.2-.4a2.59 2.59 0 0 1-1.1-2.2l-.3-.7a2.29 2.29 0 0 1-.9-2.3z" fill-rule="evenodd" fill="#fcb828"/>
<path d="M104.3 99.8h21.8" fill="none" stroke="#cd0d40" stroke-width=".21"/>
<g fill="#231f20">
<path d="M104.5 95.5h.7l.5 2.1 .6-2.1h.6l.2 2.8h-.4l-.2-2.2-.6 2.2h-.4l-.6-2.2-.2 2.2h-.4z" fill-rule="evenodd"/>
<path d="M108.1 97.5l.6-.2v.5l-.2 .2h-.3zM107.6 96.5l.2 .3 .8-.2 .1 .4a.81 .81 0 0 0-.9 .3 .81 .81 0 0 0-.1 .9l.6 .2 .5-.3 .3 .3 .3-.3-.2-.2v-.9a.75 .75 0 0 0-.4-.8 .75 .75 0 0 0-.9 .1z" fill-rule="evenodd"/>
<path d="M109.7 95.6a.3 .3 0 0 1 .6 0 .3 .3 0 0 1-.6 0zM109.8 96.3l.5-.1v2.1h-.5z" fill-rule="evenodd"/>
<path d="M110.8 96.3l.4-.1 .1 .3 .4-.3a.55 .55 0 0 1 .8 .6v1.5h-.5v-1.6l-.2-.1-.4 .2v1.5h-.5z" fill-rule="evenodd"/>
<path d="M114.5 95.9h.6a.52 .52 0 0 1 .2 .7 .52 .52 0 0 1-.8 .2zM114.1 95.5v2.8h.4v-1.2l.4 .3 .6 .9h.5l-.8-1.2a.81 .81 0 0 0 .7-.9 .81 .81 0 0 0-1-.7z" fill-rule="evenodd"/>
<path d="M117 96.6l.2-.1a.88 .88 0 0 1 0 1.5l-.3-.1-.1-.3v-.7zM116.6 96.4a1.07 1.07 0 0 0-.3 1.4 1.07 1.07 0 0 0 1.4 .4 1.07 1.07 0 0 0 .3-1.5 1.07 1.07 0 0 0-1.4-.3z" fill-rule="evenodd"/>
<path d="M119 97.5l.6-.2v.5l-.2 .2h-.3zM118.5 96.5l.2 .3 .8-.2 .1 .4a.81 .81 0 0 0-.9 .3 .81 .81 0 0 0-.1 .9l.5 .2 .6-.3 .3 .3 .2-.3-.1-.2v-.9a.75 .75 0 0 0-.4-.8 .75 .75 0 0 0-.9 .1z" fill-rule="evenodd"/>
<path d="M123 96.4l.6-.2 .7 .2-.2 .3-.5-.2-.2 .1v.3l.2 .1a.72 .72 0 0 1 .8 .9 .72 .72 0 0 1-1.1 .5l-.6-.3 .2-.3 .9 .2 .1-.4-.3-.1a.64 .64 0 0 1-.7-.4 .64 .64 0 0 1 .1-.7z" fill-rule="evenodd"/>
<path d="M121.2 96.6l.6 .1v1.1l-.2 .2a.4 .4 0 0 1-.6-.4v-.6zM121.8 95.3v1.1l-.1-.1a.87 .87 0 0 0-.9 .1 .87 .87 0 0 0-.3 .9 .85 .85 0 0 0 .3 .9 .85 .85 0 0 0 1 0l.1 .1h.4l-.1-2.9z" fill-rule="evenodd"/>
<path d="M116.1 101l.3-.2 .4 .2-.1 .1a.57 .57 0 0 0-.7 .3 .57 .57 0 0 0 .3 .7h.4v-.4h-.3v-.2h.4v.7a.73 .73 0 0 1-.9-.2 .73 .73 0 0 1 .2-1z" fill-rule="evenodd"/>
<path d="M117.1 101.8a.5 .5 0 0 0 1 0 .5 .5 0 0 0-1 0zM117.4 101.4a.36 .36 0 0 1 .4 .4 .36 .36 0 0 1-.5 .3z" fill-rule="evenodd"/>
<path d="M118.1 101.3l.2-.1 .2 .9 .3-.8h.2l-.4 1h-.1z" fill-rule="evenodd"/>
<path d="M119.2 101.4a.53 .53 0 0 0 0 .7 .53 .53 0 0 0 .7 .1l-.4-.1-.2-.3h.6a.42 .42 0 0 0-.1-.5 .42 .42 0 0 0-.6 .1zM119.4 101.4h.2l.2 .3h-.5z" fill-rule="evenodd"/>
<path d="M120.2 101.3l.1-.1 .1 .2 .3-.2-.3 .3v.8h-.2z" fill-rule="evenodd"/>
<path d="M120.9 101.3l.1-.1 .1 .2 .3-.2 .3 .2v.9h-.2v-.8l-.1-.1-.3 .1v.8h-.2z" fill-rule="evenodd"/>
<path d="M122 101.3l.1-.1 .1 .2 .3-.2 .2 .2 .5-.1 .1 1h-.2v-.8l-.1-.1-.3 .1v.8h-.1v-.8l-.2-.1-.2 .1v.8h-.2z" fill-rule="evenodd"/>
<path d="M123.7 101.4a.53 .53 0 0 0-.1 .7 .53 .53 0 0 0 .7 .1l-.4-.1-.2-.3h.7a.42 .42 0 0 0-.2-.5 .42 .42 0 0 0-.5 .1zM123.8 101.4h.3l.1 .3h-.5z" fill-rule="evenodd"/>
<path d="M124.6 101.3l.2-.1v.2l.3-.2 .3 .2v.9h-.2v-.8l-.1-.1-.3 .1v.8h-.2z" fill-rule="evenodd"/>
<path d="M125.8 101l.1-.1v.4h.3l-.3 .1v.6l.2 .2v.1l-.3-.1v-.8h-.2z" fill-rule="evenodd"/>
<path d="M104.4 101a.87 .87 0 0 0-.1 .9 .87 .87 0 0 0 .8 .5l.6 .2v-.2l-.4-.1a.79 .79 0 0 0 .3-1 .79 .79 0 0 0-1-.5zM104.8 101a.53 .53 0 0 1 .5 .6 .53 .53 0 0 1-.5 .5l-.2-.5z" fill-rule="evenodd"/>
<path d="M105.8 101.2h.3l.1 .9 .2-.1v-.8h.3l.1 1a.79 .79 0 0 1-1-.1z" fill-rule="evenodd"/>
<path d="M107.1 101.3a.6 .6 0 0 0 0 .9 .6 .6 0 0 0 .8 0l-.1-.2-.4 .1-.1-.2h.6a.51 .51 0 0 0-.2-.6 .51 .51 0 0 0-.6 0zM107.3 101.5l.2-.1 .1 .2h-.3z" fill-rule="evenodd"/>
<path d="M108.2 101.3a.6 .6 0 0 0 0 .9 .6 .6 0 0 0 .8 0l-.1-.2-.4 .1-.1-.2h.6a.51 .51 0 0 0-.2-.6 .51 .51 0 0 0-.6 0zM108.4 101.5l.2-.1 .1 .2h-.3z" fill-rule="evenodd"/>
<path d="M109.2 101.2h.3v.1a.35 .35 0 0 1 .4-.1 .35 .35 0 0 1 .2 .3v.8h-.2l-.1-.9-.2 .1v.8h-.3z" fill-rule="evenodd"/>
<path d="M110.4 101.3l.4-.1 .4 .1-.1 .2h-.4a.46 .46 0 0 1 .5 .3 .46 .46 0 0 1-.2 .5l-.7-.1 .1-.2 .4 .1 .2-.1a.55 .55 0 0 1-.6-.7z" fill-rule="evenodd"/>
<path d="M112.1 101.3l.1 .2 .4-.1 .1 .2-.4 .1a.38 .38 0 0 0-.2 .5 .38 .38 0 0 0 .6 0l.2 .2 .1-.2-.1-.6a.48 .48 0 0 0-.3-.5 .48 .48 0 0 0-.5 .2zM112.4 101.9l.2-.1v.3h-.2z" fill-rule="evenodd"/>
<path d="M113.2 101.2h.3v.1a.35 .35 0 0 1 .4-.1 .35 .35 0 0 1 .2 .3v.8h-.3v-.9l-.3 .1v.8h-.3z" fill-rule="evenodd"/>
<path d="M115 100.7v.5a.53 .53 0 0 0-.6 .6 .53 .53 0 0 0 .7 .5h.3l-.1-1.6zM114.8 101.5h.2v.6l-.3-.1z" fill-rule="evenodd"/>
<path d="M111.5 100.8l.3-.1v1.6h-.3z" fill-rule="evenodd"/>
</g>
<path d="M129.5 88.1h.7v19h-.7z" fill-rule="evenodd" fill="#231f20" stroke="#231f20" stroke-width=".21"/>
<path d="M133.7 95h42.7v10.4h-42.7z" fill="none" stroke="#231f20" stroke-width=".21" stroke-dasharray=".8 .9" stroke-linecap="butt"/>
<path d="M37.2 113.4h7.6M37.2 111.8v3.1" fill="none" stroke="#231f20" stroke-width=".21"/>
<g fill="#231f20">
<path d="M43 112.9l1.8 .5-1.8 .4z"/>
<path d="M37.2 113.4l1.9-.5v.9z"/>
</g>
<path d="M44.8 111.8v3.1M44.8 113.4h47M91.8 111.8v3.1" fill="none" stroke="#231f20" stroke-width=".21"/>
<g fill="#231f20">
<path d="M44.8 113.4l1.9-.5v.9z"/>
<path d="M90 112.9l1.8 .5-1.8 .4z"/>
</g>
<path d="M91.8 113.4h34.3" fill="none" stroke="#231f20" stroke-width=".21"/>
<g fill="#231f20">
<path d="M124.3 112.9l1.8 .5-1.8 .4z"/>
<path d="M91.8 113.4l1.9-.5v.9z"/>
</g>
<path d="M129.5 113.4h50.2" fill="none" stroke="#231f20" stroke-width=".21"/>
<g fill="#231f20">
<path d="M130.2 113.4l1.9-.5v.9z"/>
<path d="M177.9 112.9l1.8 .5-1.8 .4z"/>
</g>
<path d="M37.2 81v5.7M37.2 83.8h142.5M179.7 81v5.7M126.1 113.4h3.4M126.1 111.8v3.1M129.5 111.8v3.1M130.3 111.8v3.1M179.7 111.8v3.1" fill="none" stroke="#231f20" stroke-width=".21"/>
<g fill="#231f20">
<path d="M37.2 83.8l1.9-.4v.9z"/>
<path d="M177.9 83.4l1.8 .4-1.8 .5z"/>
</g>
<path d="M29.5 88.1h5.7M29.5 92.4h5.7M29.4 102.8h5.9M29.5 107.1h5.7M32.3 102.8v4.3" fill="none" stroke="#231f20" stroke-width=".21"/>
<g fill="#231f20">
<path d="M32.3 102.8l.5 1.9h-.9z"/>
<path d="M31.9 105.3h.9l-.5 1.8z"/>
</g>
<path d="M32.3 88.1v4.3" fill="none" stroke="#231f20" stroke-width=".21"/>
<g fill="#231f20">
<path d="M32.3 88.1l.5 1.9h-.9z"/>
<path d="M31.9 90.6h.9l-.5 1.8z"/>
</g>
<path d="M32.3 92.4v10.4" fill="none" stroke="#231f20" stroke-width=".21"/>
<g fill="#231f20">
<path d="M32.3 92.4l.5 1.8h-.9z"/>
<path d="M31.9 101h.9l-.5 1.8z"/>
</g>
<path d="M22.5 99v8.1" fill="none" stroke="#231f20" stroke-width=".21"/>
<g fill="#231f20">
<path d="M22 102h.9l-.4 1.8z"/>
<path d="M22.5 99l.4 1.9h-.9z"/>
</g>
<path d="M19.6 99h5.8M19.6 96.2h5.8M22.5 91.4v7.6M19.6 103.8h5.8M19.6 107.1h5.8" fill="none" stroke="#231f20" stroke-width=".21"/>
<g fill="#231f20">
<path d="M22 94.4h.9l-.4 1.8z"/>
<path d="M22.5 91.4l.4 1.9h-.9z"/>
</g>
<path d="M19.6 88.1h5.8M19.6 91.4h5.8M22.5 88.1v3.3M184 85.2h-2.3l-2.4 3.4" fill="none" stroke="#231f20" stroke-width=".21"/>
<path d="M180 86.8l.8 .5-1.5 1.3z" fill="#231f20"/>
<path d="M181.9 93.5h5.8M181.9 95.2h5.7M184.8 95.2v12.3M181.9 107.5h5.7" fill="none" stroke="#231f20" stroke-width=".21"/>
<g fill="#231f20">
<path d="M184.3 103.8h.9l-.4 1.8z"/>
<path d="M184.8 95.2l.4 1.8h-.9z"/>
</g>
<path d="M181.9 88.5h5.7M181.9 89.8h5.7M184.8 88.5v6.7M193 88.5h5.7M195.9 88.5v19M181.9 105.6h5.8M193 107.5h5.7" fill="none" stroke="#231f20" stroke-width=".21"/>
<g fill="#231f20">
<path d="M195.4 105.6h.9l-.4 1.9z"/>
<path d="M195.9 88.5l.4 1.8h-.9z"/>
</g>
<g font-size="22.4" fill="#ee1d23">
<text x="43.2" y="178.4" transform="rotate(-36 43.2 178.4)">SUPERSEDED BY</text>
<text x="92.1" y="176.5" transform="rotate(-36 92.1 176.5)">TC1659</text>
</g>
<g font-size="6.7" fill="#231f20">
<text x="106.5" y="248.9">SUPPLEMENTARY PLATE FOR</text>
<text x="124.4" y="257.8">PROJECT SIGNS</text>
</g>
<g font-size="6.6" fill="#231f20">
<text x="51.5" y="38.8">Project</text>
<text x="43.9" y="46">Supervision</text>
<text x="53.6" y="96.2">Project</text>
<text x="44.6" y="103.3">Management</text>
<text x="40.6" y="156">Project Design</text>
<text x="41.4" y="163.2">&amp; Supervision</text>
</g>
<text font-size="6" fill="#231f20" x="173.9" y="272.3">TC1617_2</text>
<g font-size="5.6" fill="#231f20">
<text x="96.6" y="66.2">TYPE C1</text>
<text x="96.6" y="124.2">TYPE C2</text>
<text x="96.6" y="182.6">TYPE C3</text>
</g>
<g font-size="4.9" fill="#231f20">
<text x="142.5" y="35.8">Contractor</text>
<text x="142.5" y="93.2">Contractor</text>
<text x="142.5" y="153">Contractor</text>
</g>
<g font-size="4.2" fill="#231f20">
<text x="16.1" y="267">Planning, Design &amp; Operations Division</text>
<text x="96.9" y="267.2">APPROVED AS OFFICIAL TRAFFIC SIGN</text>
<text x="22.1" y="272.6">Traffic Engineering &amp; Road Safety</text>
<text x="174.4" y="285.8">A</text>
</g>
<g font-size="3.9" fill="#231f20">
<text x="19.8" y="196.5">NOTES:</text>
<text x="19.8" y="202.1">1. * Legend to be Helvetica Bold</text>
<text x="19.8" y="207.7">2. This sign should only be used as a supplementary plate to Project signs.</text>
<text x="20" y="218.6">LEGEND</text>
<text x="27.9" y="225.9">Retroreflective white</text>
<text x="27.9" y="233.1">Black</text>
</g>
<g font-size="3.5" fill="#231f20">
<text x="16.7" y="280.6">Designed</text>
<text x="42.7" y="280.6">Checked</text>
<text x="69.7" y="280.6">Scale</text>
<text x="96.7" y="281.2">PRINCIPAL ENGINEER</text>
<text x="154.9" y="276.2">02/10/06</text>
<text x="158.9" y="281.2">Date</text>
<text x="180" y="278.3">page 2/2</text>
<text x="16.9" y="284.8">TV 10/06</text>
<text x="43.3" y="284.8">DJ 10/06</text>
<text x="69.7" y="285.2">Not to Scale</text>
<text x="96.7" y="285.1">(Traffic Engineering)</text>
</g>
<g font-size="2.7" fill="#231f20">
<text x="105.4" y="23.5">3000</text>
<text x="183.8" y="28.5">R50</text>
<text x="16.1" y="33.3">70</text>
<text x="27.7" y="33.8">90</text>
<text x="188.3" y="34.8">75*</text>
<text x="188.3" y="32.3">30</text>
<text x="13.4" y="37.4">100*</text>
<text x="16.1" y="41.2">60</text>
<text x="26.1" y="40.7">220</text>
<text x="188.3" y="37.5">20</text>
<text x="197.3" y="41.2">400</text>
<text x="13.4" y="45">100*</text>
<text x="148.1" y="45.9">Name/Logo</text>
<text x="188.3" y="43.6">220</text>
<text x="16.1" y="49">70</text>
<text x="27.7" y="48.5">90</text>
<text x="188.3" y="49.7">35</text>
<text x="38.3" y="54.1">140</text>
<text x="64.8" y="54.1">1010</text>
<text x="100.6" y="54.1">722</text>
<text x="126.3" y="54.1">70</text>
<text x="151.9" y="54.1">1042</text>
<text x="128.3" y="60">16</text>
<text x="105.4" y="81.8">3000</text>
<text x="184.3" y="86.1">R50</text>
<text x="13.4" y="94.8">100*</text>
<text x="16.1" y="90.7">70</text>
<text x="27.7" y="91.2">90</text>
<text x="188.3" y="92.6">75*</text>
<text x="188.3" y="90.1">30</text>
<text x="188.3" y="95.3">20</text>
<text x="16.1" y="98.6">60</text>
<text x="26.1" y="98.1">220</text>
<text x="188.3" y="101.4">220</text>
<text x="197.3" y="98.9">400</text>
<text x="13.4" y="102.4">100*</text>
<text x="16.1" y="106.4">70</text>
<text x="27.7" y="105.9">90</text>
<text x="148.1" y="103.3">Name/Logo</text>
<text x="188.3" y="107.5">35</text>
<text x="38.8" y="111.5">160</text>
<text x="66" y="111.5">990</text>
<text x="100.6" y="111.5">722</text>
<text x="126.3" y="111.5">70</text>
<text x="151.9" y="111.5">1042</text>
<text x="128.3" y="117.4">16</text>
<text x="105.4" y="140.6">3000</text>
<text x="184.4" y="145.8">R50</text>
<text x="188.3" y="149.9">30</text>
<text x="13.4" y="154.6">100*</text>
<text x="16.1" y="150.5">70</text>
<text x="27.7" y="151">90</text>
<text x="188.3" y="152.4">75*</text>
<text x="188.3" y="155.1">20</text>
<text x="16.1" y="158.4">60</text>
<text x="26.1" y="157.9">220</text>
<text x="188.3" y="161.2">220</text>
<text x="197.3" y="158.7">400</text>
<text x="13.4" y="162.2">100*</text>
<text x="16.1" y="166.2">70</text>
<text x="27.7" y="165.7">90</text>
<text x="148.1" y="163.1">Name/Logo</text>
<text x="188.3" y="167.3">35</text>
<text x="37.6" y="171.1">80</text>
<text x="63.4" y="171.1">1070</text>
<text x="100.6" y="171.1">722</text>
<text x="126.3" y="171.1">70</text>
<text x="151.9" y="171.1">1042</text>
<text x="128.3" y="177.1">16</text>
</g>
</svg>
